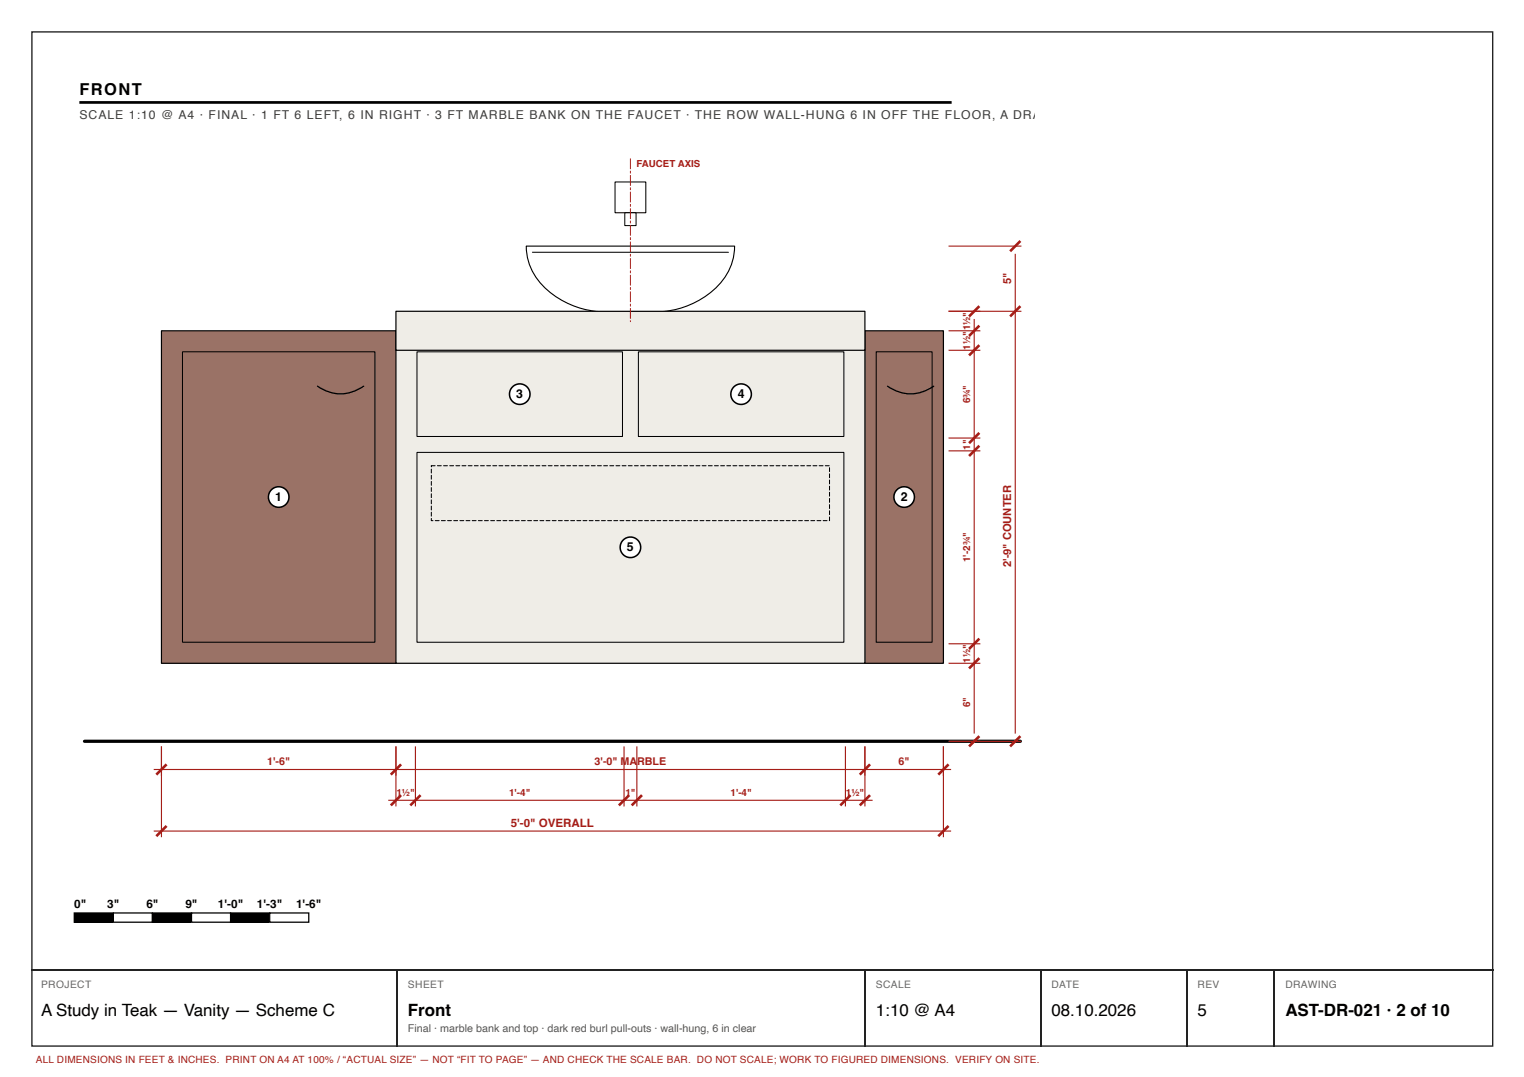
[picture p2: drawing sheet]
<svg xmlns="http://www.w3.org/2000/svg" width="297mm" height="210mm" viewBox="0 0 297 210" stroke-linecap="round" stroke-linejoin="round" font-family="sans-serif">
<path d="M6.2 6.2h284.7v197.7h-284.7z" fill="none" stroke="#222" stroke-width=".26"/>
<path d="M15.5 20h170" fill="none" stroke="#000" stroke-width=".52"/>
<path d="M31.5 64.5h152.4v64.8h-152.4z" fill="#9a7266"/>
<path d="M31.5 64.5h152.4v64.8h-152.4z" fill="none" stroke="#000" stroke-width=".23"/>
<path d="M77.2 64.5h91.4v64.8h-91.4z" fill="#efede7"/>
<path d="M77.2 64.5h91.4v64.8h-91.4z" fill="none" stroke="#000" stroke-width=".23"/>
<path d="M77.2 60.7h91.4v7.6h-91.4z" fill="#efede7"/>
<path d="M77.2 60.7h91.4v7.6h-91.4z" fill="none" stroke="#000" stroke-width=".23"/>
<path d="M35.6 68.6h37.5v56.6h-37.5z" fill="#9a7266"/>
<path d="M35.6 68.6h37.5v56.6h-37.5z" fill="none" stroke="#000" stroke-width=".2"/>
<path d="M61.9 75.3a7.5 7.5 0 0 0 9 0" fill="none" stroke="#000" stroke-width=".25"/>
<path d="M170.8 68.6h10.9v56.6h-10.9z" fill="#9a7266"/>
<path d="M170.8 68.6h10.9v56.6h-10.9z" fill="none" stroke="#000" stroke-width=".2"/>
<path d="M173 75.3a7.5 7.5 0 0 0 9 0" fill="none" stroke="#000" stroke-width=".25"/>
<path d="M81.3 68.6h40v16.5h-40z" fill="#efede7"/>
<path d="M81.3 68.6h40v16.5h-40z" fill="none" stroke="#000" stroke-width=".2"/>
<path d="M124.4 68.6h40.1v16.5h-40.1z" fill="#efede7"/>
<path d="M124.4 68.6h40.1v16.5h-40.1z" fill="none" stroke="#000" stroke-width=".2"/>
<path d="M81.3 88.2h83.2v37h-83.2z" fill="#efede7"/>
<path d="M81.3 88.2h83.2v37h-83.2z" fill="none" stroke="#000" stroke-width=".2"/>
<path d="M85.2 90.7l.9 .1-.8 .1zM86.4 90.7l.9 .1-.8 .1zM87.6 90.7l.9 .1-.8 .1zM88.8 90.7l.9 .1-.8 .1zM90 90.7l.9 .1-.8 .1zM91.2 90.7l.9 .1-.8 .1zM92.4 90.7l.9 .1-.8 .1zM93.6 90.7l.9 .1-.8 .1zM94.8 90.7l.9 .1-.8 .1zM96 90.7l.9 .1-.8 .1zM97.2 90.7l.9 .1-.8 .1zM98.4 90.7l.9 .1-.8 .1zM99.6 90.7l.9 .1-.8 .1zM100.8 90.7l.9 .1-.8 .1zM102 90.7l.9 .1-.8 .1zM103.2 90.7l.9 .1-.8 .1zM104.4 90.7l.9 .1-.8 .1zM105.6 90.7l.9 .1-.8 .1zM106.8 90.7l.9 .1-.8 .1zM108 90.7l.9 .1-.8 .1zM109.2 90.7l.9 .1-.8 .1zM110.4 90.7l.9 .1-.8 .1zM111.6 90.7l.9 .1-.8 .1zM112.8 90.7l.9 .1-.8 .1zM114 90.7l.9 .1-.8 .1zM115.2 90.7l.9 .1-.8 .1zM116.4 90.7l.9 .1-.8 .1zM117.6 90.7l.9 .1-.8 .1zM118.8 90.7l.9 .1-.8 .1zM120 90.7l.9 .1-.8 .1zM121.2 90.7l.9 .1-.8 .1zM122.4 90.7l.9 .1-.8 .1zM123.6 90.7l.9 .1-.8 .1zM124.8 90.7l.9 .1-.8 .1zM126 90.7l.9 .1-.8 .1zM127.2 90.7l.9 .1-.8 .1zM128.4 90.7l.9 .1-.8 .1zM129.6 90.7l.9 .1-.8 .1zM130.8 90.7l.9 .1-.8 .1zM132 90.7l.9 .1-.8 .1zM133.2 90.7l.9 .1-.8 .1zM134.4 90.7l.9 .1-.8 .1zM135.6 90.7l.9 .1-.8 .1zM136.8 90.7l.9 .1-.8 .1zM138 90.7l.9 .1-.8 .1zM139.2 90.7l.9 .1-.8 .1zM140.4 90.7l.9 .1-.8 .1zM141.6 90.7l.9 .1-.8 .1zM142.8 90.7l.9 .1-.8 .1zM144 90.7l.9 .1-.8 .1zM145.2 90.7l.9 .1-.8 .1zM146.4 90.7l.9 .1-.8 .1zM147.6 90.7l.9 .1-.8 .1zM148.8 90.7l.9 .1-.8 .1zM150 90.7l.9 .1-.8 .1zM151.2 90.7l.9 .1-.8 .1zM152.4 90.7l.9 .1-.8 .1zM153.6 90.7l.9 .1-.8 .1zM154.8 90.7l.9 .1-.8 .1zM156 90.7l.9 .1-.8 .1zM157.2 90.7l.9 .1-.8 .1zM158.4 90.7l.9 .1-.8 .1zM159.6 90.7l.9 .1-.8 .1zM160.8 90.7l.9 .1-.8 .1zM161.6 91.1l.2 .1-.1 .8zM161.6 92.3l.2 .1-.1 .8zM161.6 93.5l.2 .1-.1 .8zM161.6 94.7l.2 .1-.1 .8zM161.6 95.9l.2 .1-.1 .8zM161.6 97.1l.2 .1-.1 .8zM161.6 98.3l.2 .1-.1 .8zM161.6 99.5l.2 .1-.1 .8zM161.6 100.7l.2 .1-.1 .8-.2-.1 .1-.1 .1 .1h-.1zM160.4 101.4l.9 .1-.9 .1zM159.2 101.4l.9 .1-.9 .1zM158 101.4l.9 .1-.9 .1zM156.8 101.4l.9 .1-.9 .1zM155.6 101.4l.9 .1-.9 .1zM154.4 101.4l.9 .1-.9 .1zM153.2 101.4l.9 .1-.9 .1zM152 101.4l.9 .1-.9 .1zM150.8 101.4l.9 .1-.9 .1zM149.6 101.4l.9 .1-.9 .1zM148.4 101.4l.9 .1-.9 .1zM147.2 101.4l.9 .1-.9 .1zM146 101.4l.9 .1-.9 .1zM144.8 101.4l.9 .1-.9 .1zM143.6 101.4l.9 .1-.9 .1zM142.4 101.4l.9 .1-.9 .1zM141.2 101.4l.9 .1-.9 .1zM140 101.4l.9 .1-.9 .1zM138.8 101.4l.9 .1-.9 .1zM137.6 101.4l.9 .1-.9 .1zM136.4 101.4l.9 .1-.9 .1zM135.2 101.4l.9 .1-.9 .1zM134 101.4l.9 .1-.9 .1zM132.8 101.4l.9 .1-.9 .1zM131.6 101.4l.9 .1-.9 .1zM130.4 101.4l.9 .1-.9 .1zM129.2 101.4l.9 .1-.9 .1zM128 101.4l.9 .1-.9 .1zM126.8 101.4l.9 .1-.9 .1zM125.6 101.4l.9 .1-.9 .1zM124.4 101.4l.9 .1-.9 .1zM123.2 101.4l.9 .1-.9 .1zM122 101.4l.9 .1-.9 .1zM120.8 101.4l.9 .1-.9 .1zM119.6 101.4l.9 .1-.9 .1zM118.4 101.4l.9 .1-.9 .1zM117.2 101.4l.9 .1-.9 .1zM116 101.4l.9 .1-.9 .1zM114.8 101.4l.9 .1-.9 .1zM113.6 101.4l.9 .1-.9 .1zM112.4 101.4l.9 .1-.9 .1zM111.2 101.4l.9 .1-.9 .1zM110 101.4l.9 .1-.9 .1zM108.8 101.4l.9 .1-.9 .1zM107.6 101.4l.9 .1-.9 .1zM106.4 101.4l.9 .1-.9 .1zM105.2 101.4l.9 .1-.9 .1zM104 101.4l.9 .1-.9 .1zM102.8 101.4l.9 .1-.9 .1zM101.6 101.4l.9 .1-.9 .1zM100.4 101.4l.9 .1-.9 .1zM99.2 101.4l.9 .1-.9 .1zM98 101.4l.9 .1-.9 .1zM96.8 101.4l.9 .1-.9 .1zM95.6 101.4l.9 .1-.9 .1zM94.4 101.4l.9 .1-.9 .1zM93.2 101.4l.9 .1-.9 .1zM92 101.4l.9 .1-.9 .1zM90.8 101.4l.9 .1-.9 .1zM89.6 101.4l.9 .1-.9 .1zM88.4 101.4l.9 .1-.9 .1zM87.2 101.4l.9 .1-.9 .1zM86 101.4l.9 .1-.9 .1zM84.8 101.4l.9 .1-.9 .1zM84 101h.2l-.1 .5 .3-.1v.1h-.4zM84 99.8h.2l-.1 .9zM84 98.6h.2l-.1 .9zM84 97.4h.2l-.1 .9zM84 96.2h.2l-.1 .9zM84 95h.2l-.1 .9zM84 93.8h.2l-.1 .9zM84 92.6h.2l-.1 .9zM84 91.4h.2l-.1 .9zM84 90.7l.9 .1-.1 .1h-.7v-.1h.1l-.1 .3z" fill="#000"/>
<path d="M102.6 48h40.6a11.9 11.9 0 0 1-5.8 9.8 16.5 16.5 0 0 1-8.4 2.9h-12.2a15.9 15.9 0 0 1-13.2-8.2l-.6-1.4-.3-1.5z" fill="#fff"/>
<path d="M102.6 48h40.6a11.9 11.9 0 0 1-5.8 9.8 16.5 16.5 0 0 1-8.4 2.9h-12.2a15.9 15.9 0 0 1-13.2-8.2l-.6-1.4-.3-1.5z" fill="none" stroke="#000" stroke-width=".22"/>
<path d="M103.8 49.2h38.2" fill="none" stroke="#000" stroke-width=".2"/>
<path d="M119.9 35.5h6v6h-6z" fill="#fff"/>
<path d="M119.9 35.5h6v6h-6z" fill="none" stroke="#000" stroke-width=".2"/>
<path d="M121.8 41.5h2.2v2.5h-2.2z" fill="#fff"/>
<path d="M121.8 41.5h2.2v2.5h-2.2z" fill="none" stroke="#000" stroke-width=".2"/>
<path d="M16.5 144.5h182.4" fill="none" stroke="#000" stroke-width=".63"/>
<path d="M122.8 30.9l.2 .1-.1 2zM122.8 33.3l.2 .1-.1 .4zM122.8 34.1l.2 .1-.1 2zM122.8 36.5l.2 .1-.1 .5zM122.8 37.4h.2l-.1 2.1zM122.8 39.8h.2l-.1 .5zM122.8 40.6l.2 .1-.1 2zM122.8 43l.2 .1-.1 .4zM122.8 43.9h.2l-.1 2zM122.8 46.3h.2l-.1 .5zM122.8 47.1l.2 .1-.1 2zM122.8 49.5l.2 .1-.1 .4zM122.8 50.3l.2 .1-.1 2zM122.8 52.7l.2 .1-.1 .5zM122.8 53.6h.2l-.1 2.1zM122.8 56h.2l-.1 .5zM122.8 56.8l.2 .1-.1 2zM122.8 59.2l.2 .1-.1 .4zM122.8 60.1h.2l-.1 2zM122.8 62.5h.2l-.1 .3-.1-.1z" fill="#a51d17"/>
<g fill="none" stroke="#a51d17" stroke-width=".22">
<path d="M184.9 48h14.2M197.9 49.5v93.5M184.9 68.3h6.2M184.9 64.5h6.2M184.9 60.7h14.2M189.9 62.2v80.8M184.9 87.9h6.2M184.9 85.4h6.2M184.9 129.3h6.2M184.9 125.5h6.2M30 150h155.4M31.5 145.5v17.7"/>
<path d="M75.7 156h94.4M77.2 145.5v11.7M81 145.5v11.7M121.6 145.5v11.7M124.1 145.5v11.7M164.8 145.5v11.7M168.6 145.5v11.7M183.9 145.5v17.7M184.9 144.5h14.2M30 162h155.4"/>
</g>
<g fill="none" stroke="#a51d17" stroke-width=".51">
<path d="M190.9 59.7l-2 2M198.9 59.7l-2 2M198.9 47l-2 2M190.9 67.3l-2 2M190.9 63.5l-2 2M190.9 86.9l-2 2M190.9 84.4l-2 2M190.9 128.3l-2 2M190.9 124.5l-2 2M32.5 149l-2 2M78.2 149l-2 2M78.2 155l-2 2"/>
<path d="M82 155l-2 2M122.6 155l-2 2M125.1 155l-2 2M165.8 155l-2 2M169.6 149l-2 2M169.6 155l-2 2M184.9 149l-2 2M190.9 143.5l-2 2M198.9 143.5l-2 2M32.5 161l-2 2M184.9 161l-2 2"/>
</g>
<circle cx="54.3" cy="96.9" r="2" fill="#fff"/>
<circle cx="54.3" cy="96.9" r="2" fill="none" stroke="#000" stroke-width=".3"/>
<circle cx="176.2" cy="96.9" r="2" fill="#fff"/>
<circle cx="176.2" cy="96.9" r="2" fill="none" stroke="#000" stroke-width=".3"/>
<circle cx="101.3" cy="76.8" r="2" fill="#fff"/>
<circle cx="101.3" cy="76.8" r="2" fill="none" stroke="#000" stroke-width=".3"/>
<circle cx="144.4" cy="76.8" r="2" fill="#fff"/>
<circle cx="144.4" cy="76.8" r="2" fill="none" stroke="#000" stroke-width=".3"/>
<circle cx="122.9" cy="106.7" r="2" fill="#fff"/>
<circle cx="122.9" cy="106.7" r="2" fill="none" stroke="#000" stroke-width=".3"/>
<path d="M14.5 177.9h7.6v1.8h-7.6z" fill="#000"/>
<path d="M14.5 177.9h7.6v1.8h-7.6z" fill="none" stroke="#000" stroke-width=".25"/>
<path d="M22.1 177.9h7.6v1.8h-7.6z" fill="#fff"/>
<path d="M22.1 177.9h7.6v1.8h-7.6zM29.7 177.9h7.6v1.8h-7.6z" fill="none" stroke="#000" stroke-width=".25"/>
<path d="M29.7 177.9h7.6v1.8h-7.6z" fill="#000"/>
<path d="M37.3 177.9h7.6v1.8h-7.6z" fill="#fff"/>
<path d="M37.3 177.9h7.6v1.8h-7.6zM44.9 177.9h7.7v1.8h-7.7z" fill="none" stroke="#000" stroke-width=".25"/>
<path d="M44.9 177.9h7.7v1.8h-7.7z" fill="#000"/>
<path d="M52.6 177.9h7.6v1.8h-7.6z" fill="#fff"/>
<path d="M52.6 177.9h7.6v1.8h-7.6z" fill="none" stroke="#000" stroke-width=".25"/>
<path d="M6.1 189h284.9M77.4 189.2v14.8M168.7 189.2v14.8M202.8 189.2v14.8M231.4 189.2v14.8M248.3 189.2v14.8" fill="none" stroke="#222" stroke-width=".26"/>
<g font-size="3.3">
<text x="8" y="197.9">A Study in Teak — Vanity — Scheme C</text>
<text x="79.5" y="197.9">Front</text>
<text x="170.7" y="197.9">1:10 @ A4</text>
<text x="204.9" y="197.9">08.10.2026</text>
<text x="233.4" y="197.9">5</text>
<text x="250.5" y="197.9">AST-DR-021 · 2 of 10</text>
</g>
<text font-size="3.2" x="15.5" y="18.5">FRONT</text>
<text font-size="2.4" fill="#3d3d3d" x="15.5" y="23.3">SCALE 1:10 @ A4 · FINAL · 1 FT 6 LEFT, 6 IN RIGHT · 3 FT MARBLE BANK ON THE FAUCET · THE ROW WALL-HUNG 6 IN OFF THE FLOOR, A DRA</text>
<g font-size="2.4">
<text x="100.6" y="77.6">3</text>
<text x="143.8" y="77.6">4</text>
<text x="53.6" y="97.6">1</text>
<text x="175.5" y="97.6">2</text>
<text x="122.2" y="107.4">5</text>
</g>
<g font-size="2.3">
<text x="14.5" y="176.9">0&quot;</text>
<text x="20.9" y="176.9">3&quot;</text>
<text x="28.5" y="176.9">6&quot;</text>
<text x="36.1" y="176.9">9&quot;</text>
<text x="42.5" y="176.9">1'-0&quot;</text>
<text x="50.1" y="176.9">1'-3&quot;</text>
<text x="57.7" y="176.9">1'-6&quot;</text>
</g>
<g font-size="2.2" fill="#a51d17">
<text x="197.1" y="55.4" transform="rotate(-90 197.1 55.4)">5&quot;</text>
<text x="197.1" y="110.6" transform="rotate(-90 197.1 110.6)">2'-9&quot; COUNTER</text>
<text x="99.5" y="161.2">5'-0&quot; OVERALL</text>
</g>
<g font-size="2.1" fill="#a51d17">
<text x="52.1" y="149.2">1'-6&quot;</text>
<text x="115.9" y="149.2">3'-0&quot; MA</text>
<text x="124.2" y="149.2">RBLE</text>
<text x="175.1" y="149.2">6&quot;</text>
</g>
<text font-size="2.1" fill="#555" x="79.5" y="201.1">Final · marble bank and top · dark red burl pull-outs · wall-hung, 6 in clear</text>
<g font-size="2" fill="#666">
<text x="8" y="192.6">PROJECT</text>
<text x="79.5" y="192.6">SHEET</text>
<text x="170.7" y="192.6">SCALE</text>
<text x="204.9" y="192.6">DATE</text>
<text x="233.4" y="192.6">REV</text>
<text x="250.5" y="192.6">DRAWING</text>
</g>
<g font-size="1.9" fill="#a51d17">
<text x="124.1" y="32.5">FAUCET AXIS</text>
<text x="189.1" y="64.4" transform="rotate(-90 189.1 64.4)">1½&quot;</text>
<text x="189.1" y="68.1" transform="rotate(-90 189.1 68.1)">1½&quot;</text>
<text x="189.1" y="78.6" transform="rotate(-90 189.1 78.6)">6¾&quot;</text>
<text x="189.1" y="87.6" transform="rotate(-90 189.1 87.6)">1&quot;</text>
<text x="189.1" y="109.5" transform="rotate(-90 189.1 109.5)">1'-2¾&quot;</text>
<text x="189.1" y="129.1" transform="rotate(-90 189.1 129.1)">1½&quot;</text>
<text x="189.1" y="137.9" transform="rotate(-90 189.1 137.9)">6&quot;</text>
<text x="77.3" y="155.2">1½&quot;</text>
<text x="99.2" y="155.2">1'-4&quot;</text>
<text x="121.9" y="155.2">1&quot;</text>
<text x="142.4" y="155.2">1'-4&quot;</text>
<text x="164.9" y="155.2">1½&quot;</text>
<text x="7" y="207.2">ALL DIMENSIONS IN FEET &amp; INCHES. PRINT ON A4 AT 100% / “ACTUAL SIZE” — NOT “FIT TO PAGE” — AND CHECK THE SCALE BAR. DO NOT SCALE; WORK TO FIGURED DIMENSIONS. VERIFY ON SITE.</text>
</g>
</svg>
